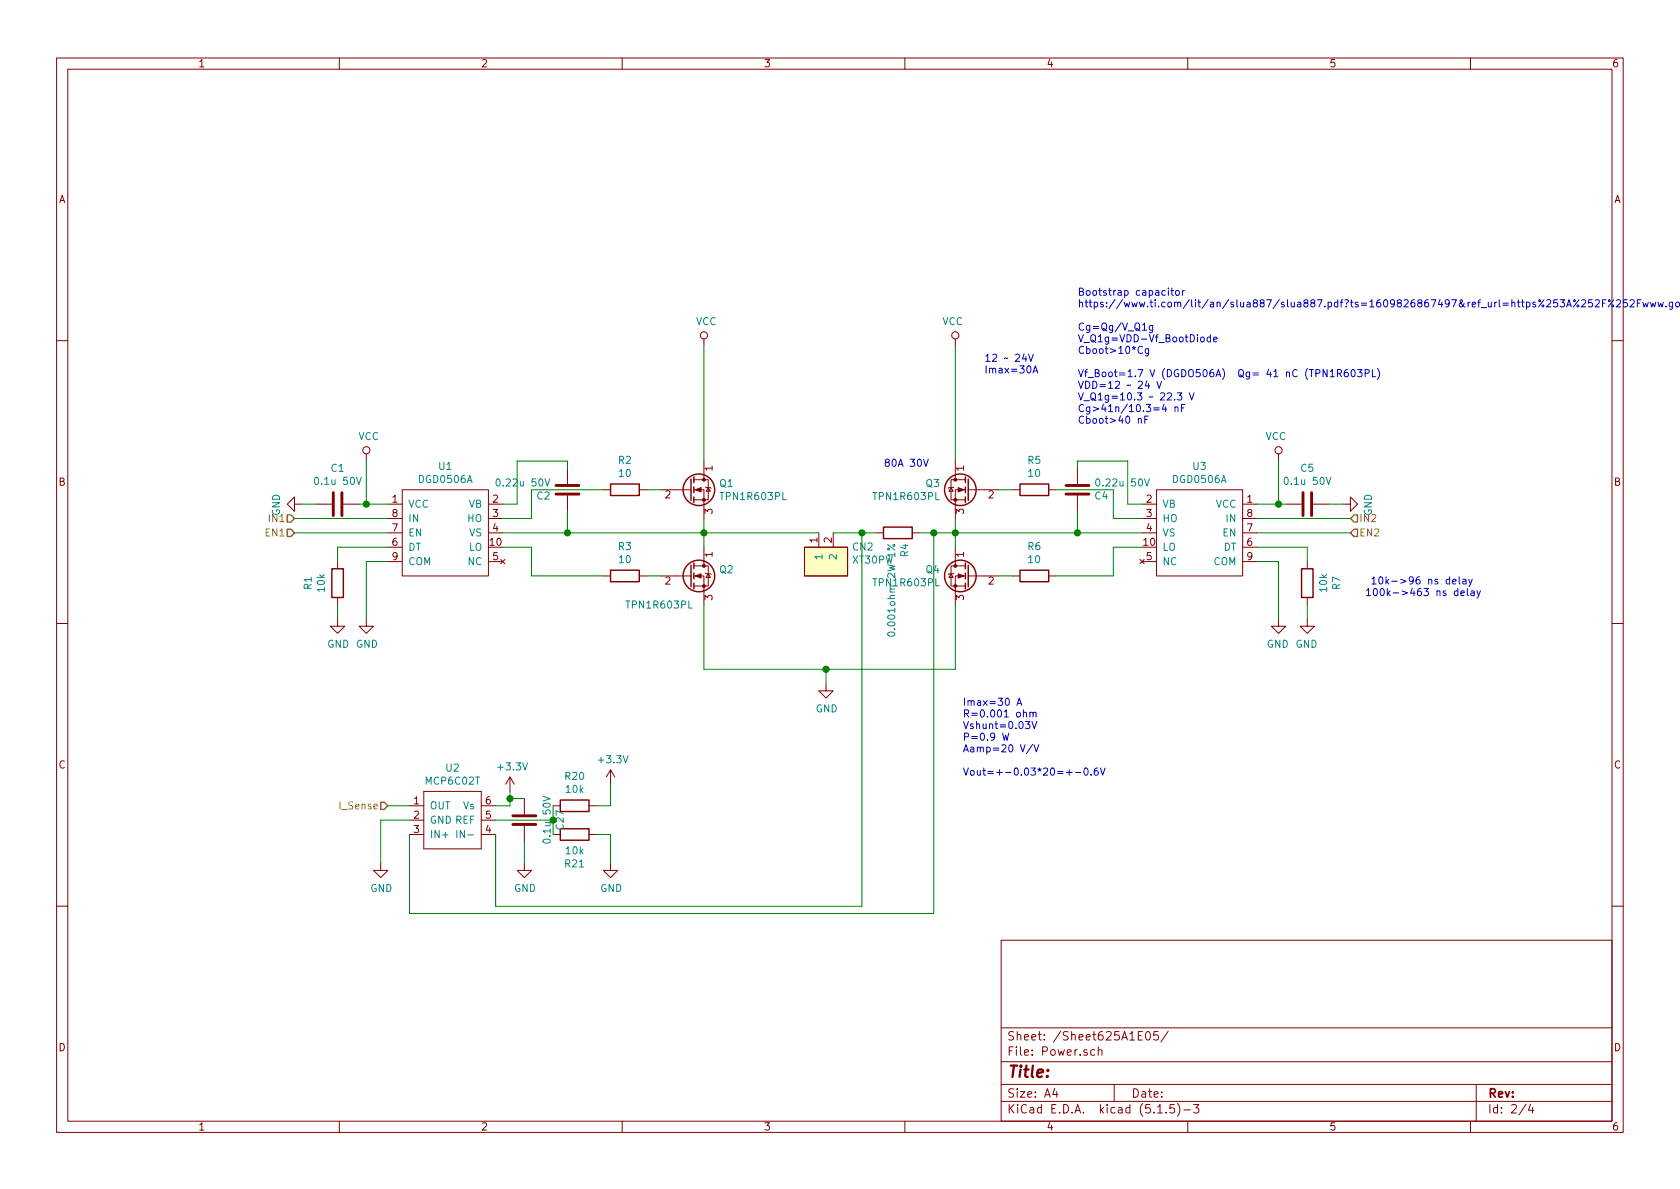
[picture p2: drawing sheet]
<svg xmlns="http://www.w3.org/2000/svg" width="297mm" height="210mm" viewBox="0 0 297 210" stroke-linecap="round" stroke-linejoin="round" font-family="sans-serif">
<g fill="none" stroke="#840000" stroke-width=".18">
<path d="M10 10.3h277v189.9h-277zM12 12.2h273v186.1h-273zM60 10.3v1.9M110 10.3v1.9M160 10.3v1.9M210 10.3v1.9M260 10.3v1.9M124.5 59.9v1.3M168.9 59.9v1.3M10 60.2h2M285 60.2h2M52.1 89.1v-1.2l-1.3 1.2 1.3 1.3v-1.3h1.2"/>
<path d="M55.9 89.1h2.8M59.7 99.3v1.3M60.7 89.1h2.8M64.8 80.3v1.2M68.6 89.1h2.5M68.6 91.7h2.5M68.6 94.2h2.5M68.6 99.3h2.5M68.6 96.8h2.5M71.1 86.6h15.3v15.2h-15.3zM86.4 89.1h2.5M86.4 91.7h2.5"/>
<path d="M86.4 94.2h2.5M86.4 99.3h2.5M88.5 98.9l.8 .8M89.3 98.9l-.8 .8M100.3 82.8v2.8M100.3 87.6v2.8M106.7 86.6h1.2M113 86.6h1.3M116.8 86.6h5.4M122.7 86.6h1.8v5.1M122.7 84.8h2.5v3.6h-2.5M124.5 81.5v3.3"/>
<path d="M124.5 96.8v3.3M124.7 86.1l.1 .1h.8l.1 .2M125.2 86.2l.4 .7h-.8zM142.2 96.8h7.7v5h-7.7zM144.8 94.2v2.6M147.3 94.2v2.6M154.9 94.2h1.3M161.3 94.2h1.3M168.1 86.2l.4 .7h-.7zM168.7 86.1l-.2 .1h-.7l-.2 .2M168.9 81.5v3.3M168.9 96.8v3.3"/>
<path d="M170.7 86.6h-1.8v5.1M170.7 84.8h-2.6v3.6h2.6M171.2 86.6h5.3M179.1 86.6h1.2M185.4 86.6h1.3M190.5 82.8v2.8M190.5 87.6v2.8M201.5 98.9l.8 .8M201.9 89.1h2.6M201.9 91.7h2.6M201.9 94.2h2.6M201.9 99.3h2.6"/>
<path d="M202.3 98.9l-.8 .8M204.5 86.6h15.2v15.2h-15.2zM219.7 89.1h2.5M219.7 91.7h2.5M219.7 94.2h2.5M219.7 99.3h2.5M219.7 96.8h2.5M226.1 80.3v1.2M227.3 89.1h2.8M231.1 99.3v1.3M232.2 89.1h2.7M237.5 89.1h1.3v1.3l1.2-1.3-1.2-1.2v1.2"/>
<path d="M10 110.3h2M59.7 109.5v1.2h1.3l-1.3 1.3-1.3-1.3h1.3M59.7 105.7v1.2M64.8 109.5v1.2h1.2l-1.2 1.3-1.3-1.3h1.3M106.7 101.8h1.2M113 101.8h1.3M116.8 101.8h5.4M122.7 101.8h1.8v5.1M122.7 100.1h2.5v3.5h-2.5M124.7 101.3l.1 .2h.8l.1 .1M125.2 101.5l.4 .6h-.8zM168.1 101.5l.4 .6h-.7z"/>
<path d="M168.7 101.3l-.2 .2h-.7l-.2 .1M170.7 101.8h-1.8v5.1M170.7 100.1h-2.6v3.5h2.6M171.2 101.8h5.3M179.1 101.8h1.2M185.4 101.8h1.3M226.1 109.5v1.2h-1.3l1.3 1.3 1.2-1.3h-1.2M231.1 109.5v1.2h-1.2l1.2 1.3 1.3-1.3h-1.3M231.1 105.7v1.2M285 110.3h2M74.9 139.9v10.2zM74.9 139.9h10.2z"/>
<path d="M85.1 139.9v10.2zM90.2 137.4l-.8 1.3M90.2 137.4v2.5M90.2 137.4l.7 1.3M107.9 136.1l-.7 1.3M107.9 136.1v2.6M107.9 136.1l.8 1.3M146 120.9v1.3h1.3l-1.3 1.2-1.2-1.2h1.2M67.3 152.6v1.3h1.3l-1.3 1.3-1.3-1.3h1.3M72.4 147.6h2.5M72.4 142.5h2.5M72.4 145h2.5"/>
<path d="M74.9 150.1h10.2zM85.1 147.6h2.5M85.1 142.5h2.5M85.1 145h2.5M92.7 152.6v1.3h1.3l-1.3 1.3-1.3-1.3h1.3M92.7 141.2v2.8M92.7 146v2.8M97.8 147.6h1.3M97.8 142.5h1.3M104.1 147.6h1.3M104.1 142.5h1.3M107.9 152.6v1.3h1.3l-1.3 1.3-1.2-1.3h1.2"/>
<path d="M10 160.2h2M177 166.3h108v32h-108zM285 160.2h2M60 198.3v1.9M110 198.3v1.9M160 198.3v1.9M177 194.8h108M177 191.8h108M177 187.8h108M177 181.8h108M186.5 192.5l-.4 1h1M186.8 193v1"/>
<path d="M193.5 185.7l-.4-.1-.3 .3 .1 .6 .2 .1 .4-.1M194.2 185.7h.1a.37 .37 0 0 1 .5 .1v.8M194.2 185.1v1.5M197 191.8v3M201.3 183.1h.5M202 182.4h-.7v1.5h.7M202.7 182.6l.2-.2a.8 .8 0 0 1 .5 .8 .8 .8 0 0 1-.5 .7l-.2-.1-.2-.4zM204.7 196.8h.8M204.7 182.4h-.7v.7l.2-.1 .5 .1 .1 .2-.1 .5-.2 .1-.5-.1M206.2 196.7v.1M206.6 182.3l-1.3 2M207.6 195.3h-.7l-.1 .7 .2-.1 .5 .1 .2 .2-.1 .5-.2 .1-.6-.1"/>
<path d="M208.2 195.1a1.71 1.71 0 0 1 0 2.3M209.3 196.3h1.2M210 198.3v1.9M211 195.3h1l-.5 .6 .4 .1v.7l-.2 .1-.7-.1M260 198.3v1.9M261 191.8v6.5M269.8 195.2l-1.2 2M270.6 195.2l-.3 1.1h.9M271 195.8v1"/>
<circle cx="124.5" cy="59.3" r=".63"/>
<circle cx="168.9" cy="59.3" r=".63"/>
<circle cx="64.8" cy="79.6" r=".63"/>
<circle cx="226.1" cy="79.6" r=".63"/>
</g>
<g fill="none" stroke="#840000" stroke-width=".25">
<path d="M107.9 85.6h5.1v2h-5.1zM122.2 84.7v3.8M122.2 99.9v3.9M122.7 84.3v1M122.7 86.1v1M122.7 87.9v1M122.7 99.6v1M156.2 93.2h5.1v2h-5.1zM170.7 84.3v1M170.7 86.1v1M170.7 87.9v1M170.7 99.6v1"/>
<path d="M171.2 84.7v3.8M171.2 99.9v3.9M180.3 85.6h5.1v2h-5.1zM58.7 100.6h2v5.1h-2zM107.9 100.8h5.1v2.1h-5.1zM122.7 101.3v1.1M122.7 103.1v1M170.7 101.3v1.1M170.7 103.1v1M180.3 100.8h5.1v2.1h-5.1zM230.1 100.6h2.1v5.1h-2.1zM99.1 146.6h5v2h-5z"/>
<path d="M99.1 141.5h5v2h-5z"/>
<circle cx="123.6" cy="86.6" r="2.79"/>
<circle cx="169.8" cy="86.6" r="2.79"/>
<circle cx="123.6" cy="101.8" r="2.79"/>
<circle cx="169.8" cy="101.8" r="2.79"/>
</g>
<path d="M142.2 96.8h7.7v5h-7.7z" fill="#ffffc2" stroke="#ffffc2" stroke-width=".18"/>
<path d="M58.9 87.1v4.1M60.5 87.1v4.1M98.3 85.8h4.1M98.3 87.4h4.1M188.5 85.8h4M188.5 87.4h4M230.4 87.1v4.1M231.9 87.1v4.1M90.7 144.3h4M90.7 145.8h4" fill="none" stroke="#840000" stroke-width=".51"/>
<path d="M63 84.4l.4 1.3 .5-1.3M87.8 84.8l.2-.1a.67 .67 0 0 1 .5 .6 .67 .67 0 0 1-.5 .6l-.2-.2-.1-.2zM96.3 84.7l.5 1.2 .4-1.2M156.9 96.3l1.3 1M157 97h.3v.2h-.3zM157.9 96.4h.3v.2h-.3zM193.9 84.8l.1-.1a.67 .67 0 0 1 .5 .6 .67 .67 0 0 1-.5 .6l-.2-.2-.1-.2zM202.4 84.7l.4 1.2 .4-1.2M234.5 84.4l.4 1.3 .4-1.3M157 112a.83 .83 0 0 1 1.2 .1 .67 .67 0 0 1-.6 .4 .67 .67 0 0 1-.7-.4zM80.8 146.9v1.2M96 140.8l1.3 .4-1.3 .5" fill="none" stroke="#008484" stroke-width=".18"/>
<g fill="#840000" stroke="#840000" stroke-width=".18">
<path d="M122.9 101.8l1.1-.3v.7z"/>
<path d="M169.4 86.2l1 .4-1 .4z"/>
<path d="M169.4 101.5l1 .3-1 .4z"/>
<path d="M122.9 86.6l1.1-.4v.8z"/>
<circle cx="124.5" cy="103.6" r=".25"/>
<circle cx="124.5" cy="100.1" r=".25"/>
<circle cx="168.9" cy="88.4" r=".25"/>
<circle cx="168.9" cy="84.8" r=".25"/>
<circle cx="168.9" cy="103.6" r=".25"/>
<circle cx="168.9" cy="100.1" r=".25"/>
<circle cx="124.5" cy="88.4" r=".25"/>
<circle cx="124.5" cy="84.8" r=".25"/>
</g>
<g fill="none" stroke="#008400" stroke-width=".18">
<path d="M124.5 61.2v20.3M168.9 61.2v20.3M52.1 94.2h16.5M52.1 91.7h16.5M53.3 89.1h2.6M63.5 89.1h5.1M64.8 81.5v7.6M68.6 96.8h-8.9v2.5M68.6 99.3h-3.8v10.2M88.9 96.8h5.1v5h12.7M88.9 94.2h55.9M100.3 82.8v-1.3h-8.9v7.6h-2.5"/>
<path d="M100.3 90.4v3.8M106.7 86.6h-12.7v5.1h-5.1M114.3 86.6h2.5M124.5 91.7v5.1M147.3 94.2h7.6M152.4 94.2v66.1h-64.8v-12.7M162.6 94.2h39.3M165.1 94.2v67.3h-92.7v-13.9M168.9 91.7v5.1M176.5 86.6h2.6M186.7 86.6h10.1v5.1h5.1M190.5 82.8v-1.3h8.9v7.6h2.5"/>
<path d="M190.5 90.4v3.8M201.9 96.8h-5.1v5h-10.1M222.2 96.8h8.9v2.5M222.2 89.1h5.1M222.2 94.2h16.6M222.2 91.7h16.6M222.2 99.3h3.9v10.2M226.1 81.5v7.6M234.9 89.1h2.6M59.7 106.9v2.6M114.3 101.8h2.5M124.5 106.9v11.5h44.4v-11.5"/>
<path d="M146 118.4v2.5M176.5 101.8h2.6M231.1 106.9v2.6M90.2 139.9v2.6h-2.6M107.9 138.7v3.8h-2.5M68.6 142.5h3.8M72.4 145h-5.1v7.6M87.6 145h10.2M90.2 141.2h2.5M92.7 148.8v3.8M105.4 147.6h2.5v5"/>
</g>
<path d="M50.8 91.1h.6l.7 .6-.7 .6h-.6zM50.8 93.6h.6l.7 .6-.7 .7h-.6zM239.4 93.6h.6v1.3h-.6l-.6-.7zM239.4 91.1h.6v1.2h-.6l-.6-.6zM67.3 141.9h.6l.7 .6-.7 .6h-.6z" fill="none" stroke="#848400" stroke-width=".25"/>
<g fill="none" stroke="#0000c2" stroke-width=".18">
<path d="M202 58.4h.7M203.8 57.6v1.1l-.2 .1-.3-.1M203.8 57.6h-.3l-.3 .2 .1 .5h.5M206.6 50.9v.2M206.6 51.4v.8M207 51.4h.5M207.2 50.9v1.1l.3 .2M208 51.4h.3l.2 .2-.1 .6h-.3l-.3-.2zM209.1 51.4v.8M209.4 51.4l-.3 .2M212.4 59.7l.3-.1 .2 .1-.1 .7h-.3l-.2-.2zM214 59.7l-.3-.1-.3 .2 .1 .6h.5"/>
<path d="M214 59.2v1.2M289.5 53.6h.4M290.1 53h-.6v1.3M290.5 53.4l.2 .9 .3-.6 .2 .6 .2-.9M291.8 53.4l.2 .9 .3-.6 .2 .6 .3-.9M293.1 53.4l.3 .9 .2-.6 .3 .6 .2-.9M294.6 54.1v.2M295.7 53.4v1.2l-.2 .1-.3-.1M295.7 53.5l-.3-.1-.3 .3 .1 .5h.5M296.4 53.5l.3-.1 .3 .3-.2 .5-.3 .1-.2-.3zM181.1 62.6l-.3 .9h.8M181.4 63.1v.8"/>
<path d="M181.9 62.6l.4 1.3 .4-1.3M182.7 66l.4-1.3 .4 1.3M182.8 65.6h.6M201.3 74.1l.1-.1 .4 .1v.7M202 61.4a.51 .51 0 0 0-.6 0 .51 .51 0 0 0-.2 .6 .46 .46 0 0 0 .3 .5 .46 .46 0 0 0 .5-.1M202.4 74.2h.4M202.8 67.4l-.3 .8h.8M203 73.6h-.6v1.2M203.1 61.7l-.1 1.1-.2 .1h-.3M203.1 61.7h-.4l-.2 .2 .1 .6h.5M203.1 67.8v.9M204.5 67.4l.5 1.3 .4-1.3"/>
<path d="M205.8 71.5l-.3 .9h.8M206.1 72v.8M207.7 70.6v.1M207.7 72.1l.2-.1h.3l.1 .8M207.7 72v.8M208.2 69.5h.7l-.4 .4 .4 .2-.1 .6h-.4l-.2-.1M208.9 72.1h.4M209.5 71.5h-.6v1.3M210.3 69.5l.4 1.2 .4-1.2M214.6 60l.6-.1-.1-.2-.3-.1-.2 .2v.6h.5M235.2 66.6h.7M236.5 66l.6-.1v-.4l-.1-.2h-.5v1.3"/>
<path d="M236.8 66l.4 .6M238.3 65.3h-.3a.79 .79 0 0 0-.1 1.3h.4l.1-.5-.2-.3h-.3l-.2 .3M239 65.5l.2-.2a.69 .69 0 0 1 .4 .7 .69 .69 0 0 1-.4 .6l-.3-.2v-.3zM240 65.3h.8l-.4 .5 .4 .2v.5l-.2 .1-.6-.1M241.4 66l.6-.1v-.4l-.1-.2h-.5v1.3M242.6 65.3v1.3h.6M243.5 65.2a1.4 1.4 0 0 1 0 1.9M163.3 81.2l.4 1.3 .4-1.3M256.3 102.5l-.4-.1-.2 .3 .1 .5h.5M256.3 102v1.3M256.8 102.8l.7-.1-.1-.2-.4-.1-.2 .2 .1 .6h.5M257.8 104.5h-.4l-.3 .2 .2 .6h.5"/>
<path d="M257.8 104.1v1.2M258 102v1.1l.2 .2M258.3 104.9l.6-.1v-.3h-.4l-.2 .2 .1 .6h.5M258.6 102.5h.6v.8M259.2 102.7l-.4 .1-.2 .2v.2h.6M259.4 104.1v1.1l.2 .1M259.7 102.4l.3 .9M260.1 104.5h.5l.1 .8M260.3 102.4l-.4 1.2-.2 .1M260.7 104.8h-.5l-.2 .2 .2 .3h.5M261.1 104.5l.3 .8M261.7 104.5l-.4 1.1-.2 .2"/>
<path d="M177.3 129.6l.3 1.3 .2-.9 .3 .9 .3-1.3M179.8 124.7l.4-1.2 .4 1.2M179.9 124.4h.6M180.9 126.1l.2-.1h.3l.1 .8M181.3 127.6h.8l-.4 .5 .3 .1v.5l-.1 .1-.6-.1M182.1 126.1l.2-.1h.3l.1 .8M182.1 126v.8M182.4 127.6l.5 1.2 .4-1.2M182.6 131.6l-1.1 1.7M182.7 126.1l.1-.1h.3l.1 .8M182.8 131.7l.4 1.3 .5-1.3M188.6 136.6h.9"/>
<path d="M190.1 136.6h1M191.8 135.9l.1-.1a.67 .67 0 0 1 .5 .6 .67 .67 0 0 1-.5 .7l-.3-.5zM192.9 137v.1M194.1 135.8l-.4 .1a.87 .87 0 0 0 0 1.2l.4-.1v-.6l-.4-.1-.2 .2M194.6 135.8l.4 1.3 .4-1.3"/>
</g>
<g fill="#008400" stroke="#008400" stroke-width=".25">
<circle cx="165.1" cy="94.2" r=".51"/>
<circle cx="226.1" cy="89.1" r=".51"/>
<circle cx="97.8" cy="145" r=".51"/>
<circle cx="146.1" cy="118.4" r=".51"/>
<circle cx="100.3" cy="94.2" r=".51"/>
<circle cx="168.9" cy="94.2" r=".51"/>
<circle cx="190.5" cy="94.2" r=".51"/>
<circle cx="90.2" cy="141.2" r=".51"/>
<circle cx="124.5" cy="94.2" r=".51"/>
<circle cx="64.8" cy="89.1" r=".51"/>
<circle cx="152.4" cy="94.2" r=".51"/>
</g>
<text font-size="2.8" fill="#840000" x="178" y="190.5">Title:</text>
<g font-size="2.1" fill="#840000">
<text x="178" y="184">Sheet: /Sheet625A1E05/</text>
<text x="178" y="186.7">File: Power.sch</text>
<text x="178" y="196.9">KiCad E.D.A. kicad (5.1.5)-3</text>
<text x="178" y="194.1">Size: A4</text>
<text x="200" y="194.1">Date:</text>
<text x="263" y="194.1">Rev:</text>
<text x="263" y="196.9">Id: 2/4</text>
</g>
<g font-size="1.8" fill="#840000">
<text x="35" y="11.9">1</text>
<text x="85" y="11.9">2</text>
<text x="135" y="11.9">3</text>
<text x="185" y="11.9">4</text>
<text x="235" y="11.9">5</text>
<text x="285" y="11.9">6</text>
<text x="10.4" y="35.9">A</text>
<text x="285.4" y="35.9">A</text>
<text x="126" y="83.3" transform="rotate(-90 126 83.3)">1</text>
<text x="170.4" y="83.3" transform="rotate(-90 170.4 83.3)">1</text>
<text x="10.4" y="85.9">B</text>
<text x="69.4" y="88.9">1</text>
<text x="87.1" y="88.9">2</text>
<text x="117.6" y="88.1">2</text>
<text x="174.8" y="88.1">2</text>
<text x="202.7" y="88.9">2</text>
<text x="220.5" y="88.9">1</text>
<text x="285.4" y="85.9">B</text>
<text x="69.4" y="94">7</text>
<text x="69.4" y="91.4">8</text>
<text x="87.1" y="91.4">3</text>
<text x="87.1" y="94">4</text>
<text x="126" y="90.9" transform="rotate(-90 126 90.9)">3</text>
<text x="144.5" y="96" transform="rotate(-90 144.5 96)">1</text>
<text x="147.1" y="96" transform="rotate(-90 147.1 96)">2</text>
<text x="170.4" y="90.9" transform="rotate(-90 170.4 90.9)">3</text>
<text x="202.7" y="91.4">3</text>
<text x="202.7" y="94">4</text>
<text x="220.5" y="94">7</text>
<text x="220.5" y="91.4">8</text>
<text x="69.4" y="96.5">6</text>
<text x="69.4" y="99.1">9</text>
<text x="86.7" y="96.5">10</text>
<text x="87.1" y="99.1">5</text>
<text x="126" y="98.5" transform="rotate(-90 126 98.5)">1</text>
<text x="170.4" y="98.5" transform="rotate(-90 170.4 98.5)">1</text>
<text x="202.2" y="96.5">10</text>
<text x="202.7" y="99.1">5</text>
<text x="220.5" y="96.5">6</text>
<text x="220.5" y="99.1">9</text>
<text x="117.6" y="103.4">2</text>
<text x="126" y="106.1" transform="rotate(-90 126 106.1)">3</text>
<text x="170.4" y="106.1" transform="rotate(-90 170.4 106.1)">3</text>
<text x="174.8" y="103.4">2</text>
<text x="10.4" y="135.9">C</text>
<text x="285.4" y="135.9">C</text>
<text x="73.2" y="142.2">1</text>
<text x="85.9" y="142.2">6</text>
<text x="73.2" y="144.8">2</text>
<text x="73.2" y="147.3">3</text>
<text x="85.9" y="147.3">4</text>
<text x="85.9" y="144.8">5</text>
<text x="10.4" y="185.9">D</text>
<text x="285.4" y="185.9">D</text>
<text x="35" y="199.9">1</text>
<text x="85" y="199.9">2</text>
<text x="135" y="199.9">3</text>
<text x="185" y="199.9">4</text>
<text x="235" y="199.9">5</text>
<text x="285" y="199.9">6</text>
</g>
<g font-size="1.8" fill="#0000c2">
<text x="190.5" y="52.3">Bootstrap capacitor</text>
<text x="190.5" y="54.4">https://www.ti.com/lit/an/slua887/slua887.pdf?ts=1609826867497&amp;ref_url=https%253A%252F%252Fwww.google.com%252F</text>
<text x="190.5" y="58.5">Cg=Qg/V_Q1g</text>
<text x="174" y="64">12 24V</text>
<text x="190.5" y="60.5">V_Q1g=VDD-Vf_BootDiode</text>
<text x="190.5" y="62.6">Cboot&gt;10*Cg</text>
<text x="174" y="66">Imax=30A</text>
<text x="190.5" y="66.7">Vf_Boot=1.7 V (DGDO506A) Qg= 41 nC (TPN1R603PL)</text>
<text x="190.5" y="68.8">VDD=12 24 V</text>
<text x="190.5" y="70.8">V_Q1g=10.3 22.3 V</text>
<text x="190.5" y="72.9">Cg&gt;41n/10.3=4 nF</text>
<text x="190.5" y="74.9">Cboot&gt;40 nF</text>
<text x="156.2" y="82.5">80A 30V</text>
<text x="241.3" y="105.4">100k-&gt;463 ns delay</text>
<text x="241.8" y="103.3">10k-&gt;96 ns delay</text>
<text x="170.2" y="124.8">Imax=30 A</text>
<text x="170.2" y="126.9">R=0.001 ohm</text>
<text x="170.2" y="128.9">Vshunt=0.03V</text>
<text x="170.2" y="131">P=0.9 W</text>
<text x="170.2" y="133">Aamp=20 V/V</text>
<text x="170.2" y="137.2">Vout=+-0.03*20=+-0.6V</text>
</g>
<g font-size="1.8" fill="#008484">
<text x="123" y="57.5">VCC</text>
<text x="166.6" y="57.5">VCC</text>
<text x="63.3" y="77.8">VCC</text>
<text x="223.7" y="77.8">VCC</text>
<text x="58.6" y="83.4">C1</text>
<text x="77.6" y="83.1">U1</text>
<text x="109.4" y="82">R2</text>
<text x="181.8" y="82">R5</text>
<text x="211" y="83.1">U3</text>
<text x="230" y="83.4">C5</text>
<text x="56.1" y="85.7">0.1u 50V</text>
<text x="72.1" y="89.8">VCC</text>
<text x="74.2" y="85.4">DGD0506A</text>
<text x="82.9" y="89.8">VB</text>
<text x="88.3" y="86">0.22u 50V</text>
<text x="95" y="88.3">C2</text>
<text x="109.5" y="84.3">10</text>
<text x="127.3" y="86.1">Q1</text>
<text x="127.7" y="88.4">TPN1R603PL</text>
<text x="154.7" y="88.4">TPN1R603PL</text>
<text x="163.8" y="86.1">Q3</text>
<text x="181.9" y="84.3">10</text>
<text x="193.6" y="88.3">C4</text>
<text x="194.4" y="86">0.22u 50V</text>
<text x="205.5" y="89.8">VB</text>
<text x="207.5" y="85.4">DGD0506A</text>
<text x="215" y="89.8">VCC</text>
<text x="227.6" y="85.7">0.1u 50V</text>
<text x="49.5" y="91.2" transform="rotate(-90 49.5 91.2)">GND</text>
<text x="72.1" y="94.9">EN</text>
<text x="72.1" y="92.3">IN</text>
<text x="82.7" y="92.3">HO</text>
<text x="83" y="94.9">VS</text>
<text x="205.5" y="92.3">HO</text>
<text x="205.5" y="94.9">VS</text>
<text x="216.2" y="94.9">EN</text>
<text x="216.9" y="92.3">IN</text>
<text x="242.6" y="91.2" transform="rotate(-90 242.6 91.2)">GND</text>
<text x="72.1" y="97.4">DT</text>
<text x="72.1" y="99.9">COM</text>
<text x="82.8" y="99.9">NC</text>
<text x="82.9" y="97.4">LO</text>
<text x="109.4" y="97.3">R3</text>
<text x="109.5" y="99.6">10</text>
<text x="127.3" y="101.4">Q2</text>
<text x="145.4" y="98.8" transform="rotate(-90 145.4 98.8)">1</text>
<text x="148" y="98.8" transform="rotate(-90 148 98.8)">2</text>
<text x="150.8" y="99.7">XT30PW</text>
<text x="150.8" y="97.4">CN2</text>
<text x="160.6" y="98.4" transform="rotate(-90 160.6 98.4)">R4</text>
<text x="163.8" y="101.4">Q4</text>
<text x="181.8" y="97.3">R6</text>
<text x="181.9" y="99.6">10</text>
<text x="205.5" y="97.4">LO</text>
<text x="205.5" y="99.9">NC</text>
<text x="214.6" y="99.9">COM</text>
<text x="216.3" y="97.4">DT</text>
<text x="55.1" y="104.2" transform="rotate(-90 55.1 104.2)">R1</text>
<text x="57.4" y="104.6" transform="rotate(-90 57.4 104.6)">10k</text>
<text x="111" y="107.6">TPN1R603PL</text>
<text x="154.7" y="103.7">TPN1R603PL</text>
<text x="234.6" y="104.6" transform="rotate(-90 234.6 104.6)">10k</text>
<text x="237" y="104.2" transform="rotate(-90 237 104.2)">R7</text>
<text x="158.3" y="111.6" transform="rotate(-90 158.3 111.6)">0.001ohm 2W 1%</text>
<text x="57.9" y="114.5">GND GND</text>
<text x="224" y="114.5">GND GND</text>
<text x="144.2" y="126">GND</text>
<text x="78.9" y="136.4">U2</text>
<text x="88.2" y="136.2">+3.3V</text>
<text x="100" y="137.9">R20</text>
<text x="106" y="135">+3.3V</text>
<text x="75.4" y="138.8">MCP6C02T</text>
<text x="75.9" y="143.1">OUT</text>
<text x="81.9" y="143.1">Vs</text>
<text x="100.1" y="140.2">10k</text>
<text x="75.9" y="145.7">GND REF</text>
<text x="75.9" y="148.2">IN+</text>
<text x="81.7" y="148.2">IN-</text>
<text x="99.7" y="146.7" transform="rotate(-90 99.7 146.7)">C27</text>
<text x="99.9" y="153.4">R21</text>
<text x="100.1" y="151.1">10k</text>
<text x="65.5" y="157.7">GND</text>
<text x="90.9" y="157.7">GND</text>
<text x="106.1" y="157.7">GND</text>
</g>
<g font-size="1.8" fill="#848400">
<text x="47.1" y="94.9">EN1</text>
<text x="47.8" y="92.3">IN1</text>
<text x="240.3" y="94.9">EN2</text>
<text x="240.3" y="92.3">IN2</text>
<text x="60.4" y="143.1">I_Sense</text>
</g>
<text font-size="1.8" fill="#008400" x="97.4" y="148.6" transform="rotate(-90 97.4 148.6)">0.1u 50V</text>
</svg>
